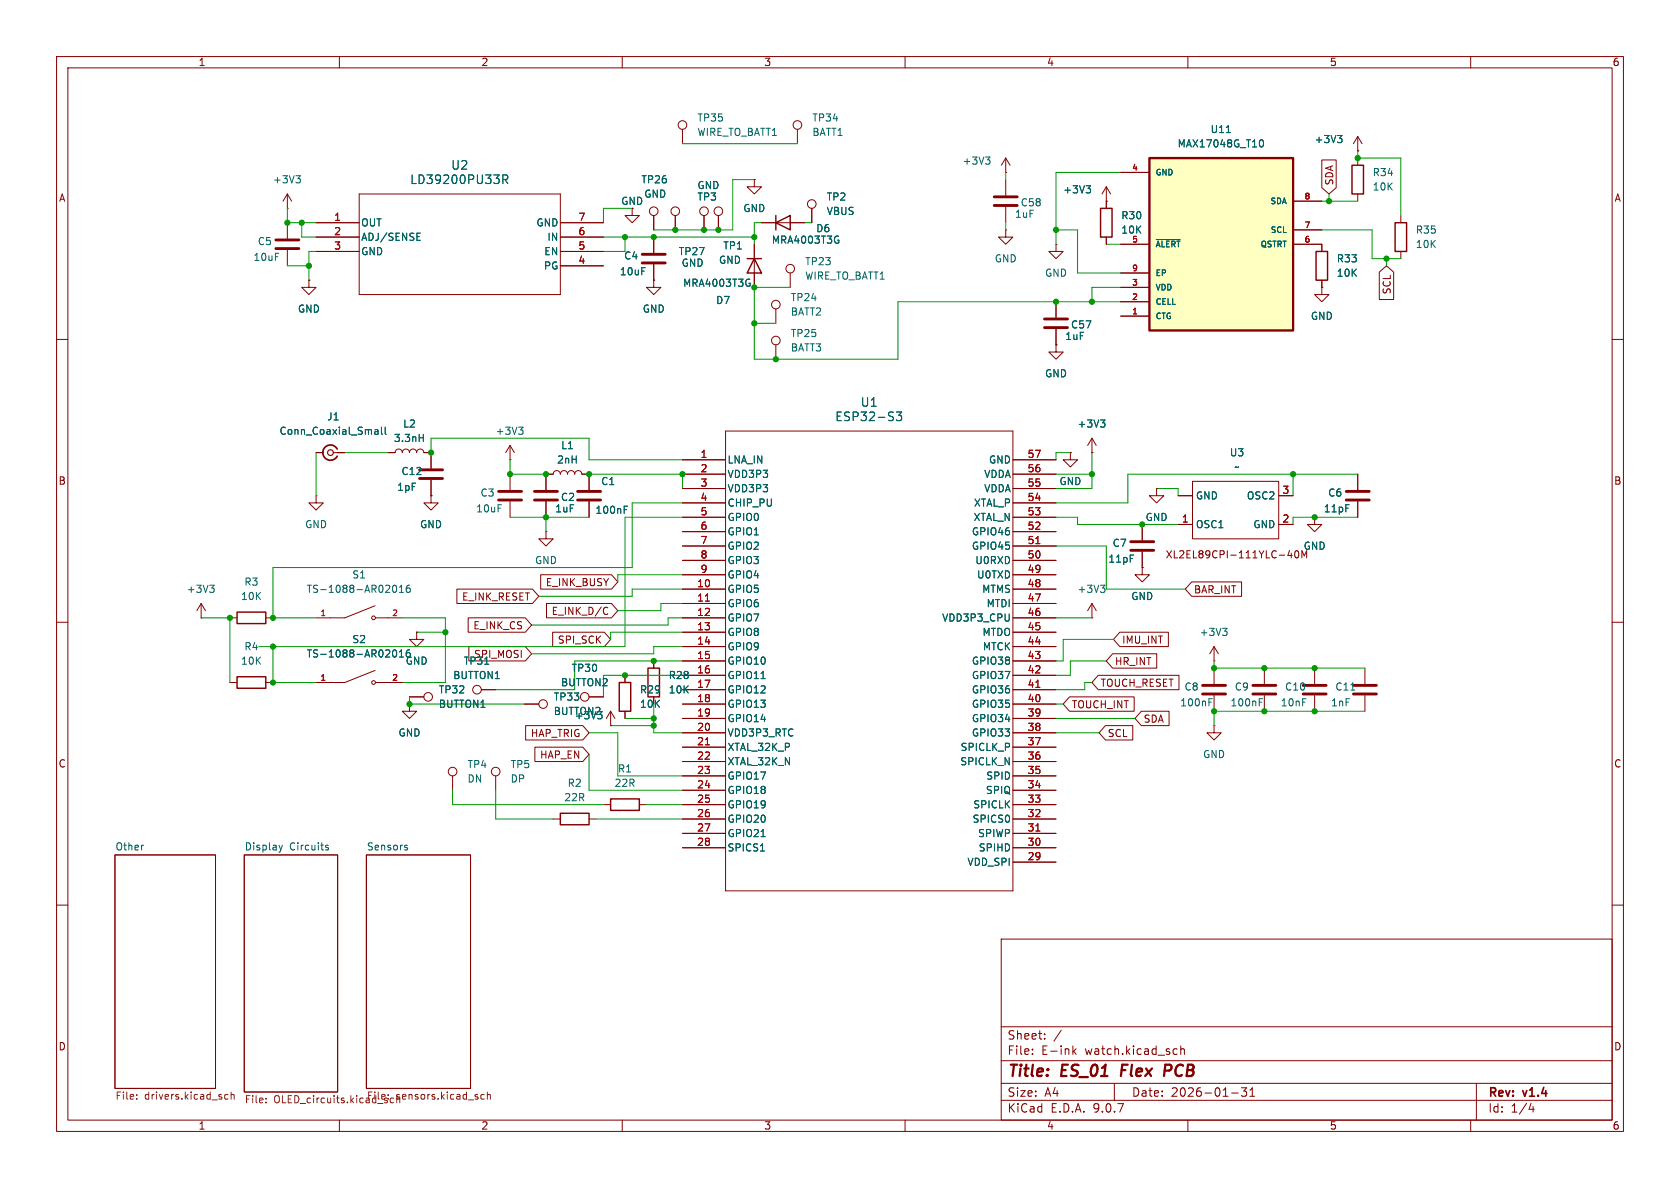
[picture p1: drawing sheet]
<svg xmlns="http://www.w3.org/2000/svg" width="297mm" height="210mm" viewBox="0 0 297 210" stroke-linecap="round" stroke-linejoin="round" font-family="sans-serif">
<g fill="none" stroke="#840000" stroke-width=".18">
<path d="M10 10h277v190h-277zM12 12h273v186h-273zM60 10v2M110 10v2M160 10v2M210 10v2M260 10v2M134.6 39.4h7.6M195.6 35.6h.1M195.6 33l-.8 1.3M195.6 33l.7 1.3M195.6 33v3.8"/>
<path d="M139.7 48.3v2.5M195.6 41.9v1.3M233.7 50.8v1.3h1.2l-1.2 1.2-1.3-1.2h1.3M233.7 50.8h.1M10 60h2M137.2 61v2.5M285 60h2M201.9 92.7v2.8M201.9 97.5v2.8M10 110h2M214.6 118.1v2.8M223.5 118.1v2.8"/>
<path d="M285 110h2M72.4 124.5v1.2h1.3l-1.3 1.3-1.3-1.3h1.3M72.4 124.5h.1M72.4 123.2h2.5M214.6 128.3v1.2h1.3l-1.3 1.3-1.2-1.3h1.2M214.6 128.3h.1M214.6 122.9v2.8M223.5 122.9v2.8M20.3 151.1h17.8v41.3h-17.8zM43.2 151.1h16.5v41.9h-16.5zM64.8 151.1h18.4v41.3h-18.4zM10 160h2"/>
<path d="M177 166h108v32h-108zM285 160h2M60 198v2M110 198v2M160 198v2M177 194.5h108M177 191.5h108M177 187.5h108M177 181.5h108M182.5 186.3v.1M182.5 185.5v.1M184.7 183.6v.1"/>
<path d="M184.7 182.8v.1M187.6 182.1l-1.3 2M189.7 184.9v1.5M189.8 185.8l.4 .6M190.2 185.4l-.5 .6M197 191.5v3M207.7 185.4l.4 .1M208.1 186.3l-.4 .1M208.7 185.5l.3-.1 .3 .1 .1 .9M208.7 184.9v1.5M210 198v2M217.7 193.2h1.2"/>
<path d="M219.5 192.3h.9l-.5 .6 .4 .1v.7l-.2 .1h-.4l-.2-.1M221 193.8h.8M221 192.7l.4-.4v1.5M260 198v2M261 191.5v6.5M270.7 195l-.4 1.1h.9M271 195.6v1"/>
<circle cx="139.7" cy="47.5" r=".76"/>
<circle cx="137.2" cy="60.2" r=".76"/>
<circle cx="75.7" cy="123.2" r=".76"/>
</g>
<path d="M198.4 188.2l-.2 2M206.8 188.2h-.8l-.2 2M206.9 189.2l-1 .1" fill="none" stroke="#840000" stroke-width=".4"/>
<g fill="none" stroke="#006464" stroke-width=".18">
<path d="M192 32.8h.8l-.4 .5M192.6 33.3l.2 .3v.3l-.2 .2M148.1 42.5h.2v.4l-.2 .1M148.1 41.7l.1 .1M213.7 124.1h.4M213.7 123.5h.6M222.6 124.1h.4M222.6 123.5h.6M25.3 149.4h.1M49.3 149.4l.3 .9M49.6 150.3l-.1 .3M49.9 149.4l-.3 .9"/>
<path d="M57.6 149.8l.4 .1 .1 .2-.2 .2-.3-.1M57.6 149.5h.4M71.7 149.8l.3 .1 .1 .2-.2 .2h-.3M71.7 149.4l.3 .1"/>
</g>
<g fill="none" stroke="#725600" stroke-width=".18">
<path d="M24.2 194.2v.1M24.2 193.5v.1M40.3 193.5h-.3l-.3 .2 .1 .6h.5M40.9 193.6l.1-.1h.3l.1 .8M40.9 193v1.3M47 194.8v.1M47 194.2v.1M68.6 194.2v.1M68.6 193.5v.1M69.5 194.1l-.4 .1-.1 .1v.5l.5 .1M85 194.1l.3 .2h.3M85.6 193.5h-.3l-.3 .2"/>
<path d="M86.2 193.6l.1-.1h.3l.1 .8M86.2 193v1.3"/>
</g>
<path d="M199.9 95.8h4.1M199.9 97.3h4.1M212.6 121.2h4.1M212.6 122.7h4.1M221.5 121.2h4.1M221.5 122.7h4.1" fill="none" stroke="#840000" stroke-width=".51"/>
<path d="M137.2 39.4l2.5-1.3v2.5zM137.2 38.1v2.5M194.6 36.8h2v5.1h-2z" fill="none" stroke="#840000" stroke-width=".25"/>
<path d="M203.2 27.9h25.4v30.5h-25.4z" fill="#ffffc2"/>
<path d="M203.2 27.9h25.4v30.5h-25.4z" fill="none" stroke="#840000" stroke-width=".41"/>
<g fill="none" stroke="#840000" stroke-width=".18">
<path d="M50.8 36.8h.1M50.8 34.3l-.8 1.3M50.8 34.3l.8 1.3M50.8 34.3v2.5M50.8 39.4v2.8M55.9 39.4h7.6M63.5 34.3h35.6v17.8h-35.6zM99.1 39.4h7.6M111.8 36.8v1.3h1.2l-1.2 1.3-1.3-1.3h1.3M115.6 38.1v2.5M119.4 38.1v2.5M120.6 22.9v2.5"/>
<path d="M124.5 38.1v2.5M127 38.1v2.5M133.3 31.8v1.2h1.3l-1.3 1.3-1.2-1.3h1.2M133.3 31.8h.1M134.6 39.4h2.6M139.7 39.4h2.5M141 22.9v2.5M143.5 36.8v2.6M177.8 30.5h.1M177.8 27.9v2.6M177.8 31.8v2.7M177.8 36.6v2.8"/>
<path d="M177.8 27.9l-.8 1.3M177.8 27.9l.8 1.3M195.6 35.6h.1M195.6 35.6v1.2M198.1 30.5h5.1M228.6 35.6h5.1M233.7 28.3h2.5v4.9l-1.3 1.1-1.2-1.1zM240 26.7h.1M240 24.1l-.7 1.3M240 24.1l.8 1.3M240 24.1v2.6M240 27.9v1.3"/>
<path d="M240 34.3v1.3M247.6 38.1v1.3M50.8 44.2v2.8M54.6 49.5v1.3h1.3l-1.3 1.3-1.3-1.3h1.3M54.6 49.5h.1M55.9 41.9h7.6M55.9 44.5h7.6M99.1 41.9h7.6M99.1 44.5h7.6M99.1 47h7.6M115.6 49.5v1.3h1.2l-1.2 1.3-1.3-1.3h1.3M115.6 49.5h.1"/>
<path d="M115.6 41.9v2.8M115.6 46.7v2.8M133.3 43.2v7.6M137.2 54.6v2.6M177.8 40.6v1.3h1.3l-1.3 1.3-1.3-1.3h1.3M177.8 40.6h.1M186.7 43.2v1.3h1.3l-1.3 1.2-1.3-1.2h1.3M186.7 43.2h.1M186.7 53.3v2.8M186.7 58.2v2.8M195.6 41.9v1.3M198.1 43.2h5.1"/>
<path d="M198.1 55.9h5.1M198.1 53.3h5.1M198.1 50.8h5.1M198.1 48.3h5.1M228.6 43.2h5.1v1.3M228.6 40.6h5.1M233.7 50.8h.1M233.7 49.5v1.3M243.8 48.1l1.3-1.1 1.3 1.1v4.8h-2.6zM247.6 44.5v1.2M90.2 78.7l-.8 1.3M90.2 78.7l.7 1.3"/>
<path d="M90.2 78.7v2.6M128.3 76.2h50.8v81.3h-50.8zM186.7 61v1.2h1.3l-1.3 1.3-1.3-1.3h1.3M186.7 61h.1M193 77.5l-.7 1.2M193 77.5l.8 1.2M193 77.5v2.5M55.9 87.6v1.3h1.2l-1.2 1.3-1.3-1.3h1.3M55.9 87.6h.1M55.9 80h1.2M58.9 80h2.1M68.6 80h1.2a.64 .64 0 0 1 .7-.6 .64 .64 0 0 1 .6 .6 .64 .64 0 0 1 .7-.6 .64 .64 0 0 1 .6 .6 .64 .64 0 0 1 .6-.6 .64 .64 0 0 1 .7 .6 .64 .64 0 0 1 .6-.6 .64 .64 0 0 1 .6 .6h1.3v2.8"/>
<path d="M76.2 87.6v1.3h1.3l-1.3 1.3-1.3-1.3h1.3M76.2 87.6h.1M76.2 84.8v2.8M90.2 81.3h.1M90.2 83.8v2.8M90.2 88.6v2.8M96.5 94v1.3h1.3l-1.3 1.2-1.3-1.2h1.3M96.5 94h.1M96.5 86.6v-2.8h1.3a.64 .64 0 0 1 .6-.6 .64 .64 0 0 1 .7 .6 .64 .64 0 0 1 .6-.6 .64 .64 0 0 1 .6 .6 .64 .64 0 0 1 .7-.6 .64 .64 0 0 1 .6 .6 .64 .64 0 0 1 .6-.6 .64 .64 0 0 1 .7 .6h1.2v2.8M96.5 88.6v2.8M104.1 88.6v2.8M120.6 81.3h7.7"/>
<path d="M120.6 83.8h7.7M120.6 86.4h7.7M120.6 88.9h7.7M120.6 91.4h7.7M120.6 94h7.7M120.6 96.5h7.7M120.6 99.1h7.7M179.1 81.3h7.6M179.1 83.8h7.6M179.1 86.4h7.6M179.1 88.9h7.6M179.1 91.4h7.6"/>
<path d="M179.1 94h7.6M179.1 96.5h7.6M179.1 99.1h7.6M189.2 80v1.3h1.3l-1.3 1.3-1.2-1.3h1.2M189.2 80h.1M193 80h.1M201.9 92.7v2.8M201.9 97.5v2.8M204.5 86.4v1.2h1.2l-1.2 1.3-1.3-1.3h1.3M204.5 86.4h.1M208.3 87.6h2.5M208.3 92.7h2.5"/>
<path d="M210.8 85.1h15.3v10.2h-15.3zM226.1 87.6h2.5M226.1 92.7h2.5M228 97.3l-.3 .9h.8M228.3 97.8v.8M229.1 97.4h.1a.68 .68 0 0 1 .4 .6 .68 .68 0 0 1-.4 .6 .84 .84 0 0 1-.1-1.2zM230.2 98.6v-1.2l.4 .9 .4-.9v1.2M232.4 91.4v1.3h1.3l-1.3 1.3-1.3-1.3h1.3M232.4 91.4h.1M240 83.8v2.8M240 88.6v2.8M35.6 109.2h.1"/>
<path d="M35.6 106.7l-.8 1.3M35.6 106.7l.7 1.3M35.6 106.7v2.5M40.6 109.2h1.3M47 109.2h1.3M66.3 107.1l-5.3 2.1h-5.1M66.3 118.5l-5.3 2.2h-5.1M66.4 109.2h4.7M73.7 111.8v1.2h1.2l-1.2 1.3-1.3-1.3h1.3M73.7 111.8h.1M80.8 104.1h13.3l1.1 1.3-1.1 1.3h-13.3zM82.8 109.2h10.1l1.1 1.3-1.1 1.3h-10.1z"/>
<path d="M82.9 114.3h10l1.1 1.3-1.1 1.2h-10zM95.6 101.6h12.5l1.1 1.3-1.1 1.2h-12.5zM96.6 106.7h11.5l1.1 1.3-1.1 1.2h-11.5zM97.7 111.8h9.1l1.1 1.2-1.1 1.3h-9.1zM107.1 107.4l.3 .1M107.4 108.5l-.3 .1M110.5 119.4v1.3M115.6 116.8v1.3M120.6 109.2h7.7M120.6 101.6h7.7M120.6 104.1h7.7M120.6 106.7h7.7"/>
<path d="M120.6 111.8h7.7M120.6 114.3h7.7M120.6 116.8h7.7M120.6 119.4h7.7M179.1 109.2h7.6M179.1 101.6h7.6M179.1 104.1h7.6M179.1 106.7h7.6M179.1 111.8h7.6M179.1 114.3h7.6M179.1 116.8h7.6M179.1 119.4h7.6"/>
<path d="M193 109.2h.1M193 106.7v2.5M193 106.7l-.7 1.3M193 106.7l.8 1.3M194.2 119.4h14.2v2.5h-14.2l-1.2-1.2zM196.7 115.6h7.8v2.5h-7.8l-1.1-1.3zM198 111.8h8.6v2.5h-8.6l-1.2-1.3zM201.9 100.3v1.3h1.3l-1.3 1.3-1.2-1.3h1.2M201.9 100.3h.1M210.7 102.9h8.8v2.5h-8.8l-1.2-1.3zM214.6 116.8h.1M214.6 114.3l-.7 1.3"/>
<path d="M214.6 114.3l.8 1.3M214.6 114.3v2.5M232.4 118.1v2.8M241.3 118.1v2.8M40.6 120.7h1.3M47 120.7h1.3M66.4 120.7h4.7M72.4 124.5h.1M72.4 123.2h2.5M80 137.2v2.5M85.1 121.9h2.5M87.6 137.2v2.5"/>
<path d="M92.7 124.5h2.5M92.9 128.3h10.1l1.1 1.2-1.1 1.3h-10.1zM94.6 132.1h8.4l1.1 1.3-1.1 1.2h-8.4zM104.1 123.2h2.6M107.9 128.3h.1M107.9 125.7l-.7 1.3M107.9 125.7l.8 1.3M107.9 125.7v2.6M110.5 125.7v1.3M115.6 123.2v1.3M120.6 121.9h7.7M120.6 124.5h7.7"/>
<path d="M120.6 127h7.7M120.6 129.5h7.7M120.6 132.1h7.7M120.6 134.6h7.7M120.6 137.2h7.7M120.6 139.7h7.7M179.1 121.9h7.6M179.1 124.5h7.6M179.1 127h7.6M179.1 129.5h7.6M179.1 132.1h7.6M179.1 134.6h7.6"/>
<path d="M179.1 137.2h7.6M179.1 139.7h7.6M189.1 123.2h11.4v2.5h-11.4l-1.1-1.2zM195.4 128.3h4.9v2.5h-4.9l-1.1-1.3zM201.8 125.7h4.9v2.6h-4.9l-1.1-1.3zM232.4 122.9v2.8M241.3 122.9v2.8M97.8 144.8h1.3M104.1 144.8h1.3M106.7 142.2h1.2M113 142.2h1.3M120.6 142.2h7.7"/>
<path d="M120.6 144.8h7.7M120.6 147.3h7.7M120.6 149.9h7.7M179.1 142.2h7.6M179.1 144.8h7.6M179.1 147.3h7.6M179.1 149.9h7.6M179.1 152.4h7.6"/>
<circle cx="115.6" cy="37.3" r=".76"/>
<circle cx="119.4" cy="37.3" r=".76"/>
<circle cx="120.6" cy="22.1" r=".76"/>
<circle cx="124.5" cy="37.3" r=".76"/>
<circle cx="127" cy="37.3" r=".76"/>
<circle cx="141" cy="22.1" r=".76"/>
<circle cx="143.5" cy="36.1" r=".76"/>
<circle cx="137.2" cy="53.8" r=".76"/>
<circle cx="66" cy="109.2" r=".33"/>
<circle cx="66" cy="120.7" r=".33"/>
<circle cx="80" cy="136.4" r=".76"/>
<circle cx="84.3" cy="121.9" r=".76"/>
<circle cx="87.6" cy="136.4" r=".76"/>
<circle cx="96" cy="124.5" r=".76"/>
<circle cx="103.4" cy="123.2" r=".76"/>
</g>
<g fill="none" stroke="#006464" stroke-width=".18">
<path d="M52.3 31.1h.8l-.4 .4M52.9 31.5l.2 .3v.3l-.2 .2M88.9 31.7l.7-.1 .2-.2-.1-.3-.2-.2h-.6v1.5M89.3 31.7l.5 .7M174.2 27.8h.8l-.4 .4M174.8 28.2l.2 .3v.3l-.2 .2M192 32.8h.8l-.4 .5M192.6 33.3l.2 .3v.3l-.2 .2M216.8 23.4h.7M222.8 24.8l.1-.1a.68 .68 0 0 1 .5 .6 .68 .68 0 0 1-.5 .7l-.1-.1M236.5 23.9h.7l-.4 .5M237 24.4l.2 .3v.3l-.2 .2"/>
<path d="M73.7 41.8h.4M73.7 42.5h.6M73.7 41.2h.6M132.4 50.1h.2v.4l-.2 .1M132.4 49.3l.2 .1M148.1 42.5h.2v.4l-.2 .1M148.1 41.7l.1 .1M204.4 42.3h4.2M66.3 76h.5v.8M66.3 76.7h.5M66.8 76.2l-.5 .2M67.4 75.5v1.1l.2 .2"/>
<path d="M68.1 75.5v1.1l.2 .2M74.1 77.4h.7M74.8 76.8v1.2M91.7 75.5h.8l-.5 .5M92.2 76l.3 .2v.3l-.3 .3M158.5 72.8h.9l-.5 .6 .4 .2v.6l-.2 .2h-.4l-.2-.2M194.6 74.2h.7l-.4 .5M195.1 74.7l.2 .3v.3l-.2 .2M110.3 90.1h.5M110.3 89.5h.7M37.1 103.4h.8l-.5 .5M37.6 103.9l.3 .3v.3l-.3 .2"/>
<path d="M69.4 103.9l.1-.3 .2-.2a.68 .68 0 0 1 .4 .7 .68 .68 0 0 1-.4 .6l-.2-.1-.1-.4M69.4 115.4l.1-.4 .2-.1a.68 .68 0 0 1 .4 .6 .68 .68 0 0 1-.4 .6l-.2-.1-.1-.3M70.6 104.7h.7M70.6 103.8l.4-.4v1.3M70.6 115.2l.4-.3v1.2M70.6 116.1h.7M71.8 115.6l.3-.2h.2l.2 .2v.3M72.4 103.4l-.3 .1a.86 .86 0 0 0 0 1.2l.4-.1v-.4l-.2-.3h-.2l-.3 .3M72.4 114.9h-.3a.94 .94 0 0 0-.3 1M85.7 117.4h.7M134.6 120h.7M194.6 103.4h.7l-.4 .5"/>
<path d="M195.1 103.9l.2 .3v.3l-.2 .2M216.1 111.1h.8l-.4 .5M216.7 111.6l.2 .2v.3l-.2 .2M238.8 122h.7M134.4 150.4h.8M134.6 147.9h.7"/>
</g>
<g fill="none" stroke="#840000" stroke-width=".51">
<path d="M175.8 34.8h4M175.8 36.3h4M48.8 42.4h4M48.8 43.9h4M113.5 45h4.1M113.5 46.5h4.1M184.7 56.4h4M184.7 57.9h4M74.2 83.1h4M74.2 84.6h4M88.1 86.9h4.1M88.1 88.4h4.1"/>
<path d="M94.5 86.9h4.1M94.5 88.4h4.1M102.1 86.9h4.1M102.1 88.4h4.1M238 86.9h4.1M238 88.4h4.1M230.4 121.2h4M230.4 122.7h4M239.3 121.2h4M239.3 122.7h4"/>
</g>
<path d="M239 29.2h2v5.1h-2zM246.6 39.4h2.1v5.1h-2.1zM132.1 45.7h2.5M133.3 45.7l1.3 2.6h-2.5zM232.7 44.5h2v5h-2zM41.9 119.6h5.1v2.1h-5.1zM41.9 108.2h5.1v2h-5.1zM114.6 118.1h2v5.1h-2zM109.5 120.7h2v5h-2zM99.1 143.8h5v2h-5zM107.9 141.2h5.1v2.1h-5.1z" fill="none" stroke="#840000" stroke-width=".25"/>
<path d="M183.1 96.1h.7M124.7 106.3h.7M124.7 131.7h.7M183.1 121.5h.7M183.1 146.9h.7" fill="none" stroke="#a90000" stroke-width=".18"/>
<circle cx="58.4" cy="80" r=".51" fill="none" stroke="#840000" stroke-width=".2"/>
<path d="M59.6 79.4a1.35 1.35 0 0 0-2-.4 1.35 1.35 0 0 0 0 2.1 1.35 1.35 0 0 0 2-.5" fill="none" stroke="#840000" stroke-width=".3"/>
<g fill="none" stroke="#009600" stroke-width=".18">
<path d="M50.8 36.8v2.6h5.1M53.3 39.4v2.5h2.6M111.8 36.8h-5.1v2.6M120.6 25.4h20.4M133.3 31.8h-3.8v8.8h-13.9M134.6 39.4h-1.3v3.8M142.2 39.4h1.3M177.8 30.5v1.3M177.8 39.4v1.2M198.1 30.5h-11.4v12.7M233.7 35.6h6.3M234.9 34.3v1.3"/>
<path d="M240 26.7v1.2h7.6v10.2M50.8 47h3.8M55.9 44.5h-1.3v5M106.7 41.9h26.6M110.5 41.9v2.6h-3.8M133.3 57.2h3.9M139.7 50.8h-6.4v12.7h25.4v-10.2h39.4M186.7 40.6h3.8v7.7h7.6M195.6 43.2h2.5M198.1 50.8h-5.1v2.5M233.7 40.6h8.9v5.1h5M245.1 45.7v1.3"/>
<path d="M55.9 80v7.6M61 80h7.6M76.2 80v-2.5h27.9v3.8h16.5M90.2 91.4h13.9M90.2 81.3v2.5h6.3M96.5 91.4v2.6M104.1 83.8h16.5v2.6M120.6 88.9h-8.8v11.4h-63.5v8.9h7.6M120.6 91.4h-10.1v22.9h-64.8M186.7 96.5h8.9v7.6h13.9M186.7 91.4h3.8v1.3h17.8M186.7 83.8h6.3"/>
<path d="M189.2 80h-2.5v1.3M193 80v6.4h-6.3M204.5 86.4h3.8v1.2M228.6 83.8v3.8M240 91.4h-11.4v1.3M240 83.8h-40.6v5.1h-12.7M35.6 109.2h5v11.5M48.3 114.3v6.4h7.6M71.1 109.2h7.6v11.5h-7.6M73.7 111.8h5M120.6 119.4h-13.9v3.8M120.6 116.8h-19v5.1h-14"/>
<path d="M120.6 109.2h-2.5v1.3h-24.1M120.6 104.1h-8.8v1.3h-16.6M120.6 114.3h-5v1.3h-21.6M120.6 111.8h-12.7v1.2M120.6 101.6h-11.4v1.3M120.6 106.7h-3.8v1.3h-7.6M186.7 109.2h6.3M195.6 116.8h-6.4v2.6h-2.5M196.8 113h-8.8v3.8h-1.3M214.6 116.8v1.3h26.7M72.4 123.2v1.3h20.3M80 139.7v2.5h26.7"/>
<path d="M87.6 139.7v5.1h10.2M104.1 129.5h5.1v7.7h11.4M104.1 133.4v6.3h16.5M107.9 128.3h7.7M110.5 127h5.1M115.6 124.5v5h5M186.7 124.5h1.3M186.7 129.5h7.6M186.7 127h14M193 120.7h-1.2v1.2h-5.1M241.3 125.7h-26.7v2.6M105.4 144.8h15.2"/>
<path d="M114.3 142.2h6.3"/>
</g>
<g fill="#009600" stroke="#009600" stroke-width=".18">
<circle cx="245.1" cy="45.7" r=".46"/>
<circle cx="186.7" cy="40.6" r=".46"/>
<circle cx="240" cy="27.9" r=".46"/>
<circle cx="234.9" cy="35.6" r=".46"/>
<circle cx="201.9" cy="92.7" r=".46"/>
<circle cx="193" cy="83.8" r=".46"/>
<circle cx="232.4" cy="91.4" r=".46"/>
<circle cx="232.4" cy="118.1" r=".46"/>
<circle cx="223.5" cy="118.1" r=".46"/>
<circle cx="223.5" cy="125.7" r=".46"/>
<circle cx="214.6" cy="125.7" r=".46"/>
<circle cx="232.4" cy="125.7" r=".46"/>
<circle cx="214.6" cy="118.1" r=".46"/>
<circle cx="228.6" cy="83.8" r=".46"/>
<circle cx="133.3" cy="57.2" r=".46"/>
<circle cx="133.3" cy="41.9" r=".46"/>
<circle cx="137.2" cy="63.5" r=".46"/>
<circle cx="193" cy="53.3" r=".46"/>
<circle cx="186.7" cy="53.3" r=".46"/>
<circle cx="133.3" cy="50.8" r=".46"/>
<circle cx="127" cy="40.6" r=".46"/>
<circle cx="124.5" cy="40.6" r=".46"/>
<circle cx="90.2" cy="83.8" r=".46"/>
<circle cx="104.1" cy="83.8" r=".46"/>
<circle cx="96.5" cy="83.8" r=".46"/>
<circle cx="54.6" cy="47" r=".46"/>
<circle cx="50.8" cy="39.4" r=".46"/>
<circle cx="53.3" cy="39.4" r=".46"/>
<circle cx="76.2" cy="80" r=".46"/>
<circle cx="48.3" cy="114.3" r=".46"/>
<circle cx="72.4" cy="124.5" r=".46"/>
<circle cx="78.7" cy="111.8" r=".46"/>
<circle cx="40.6" cy="109.2" r=".46"/>
<circle cx="48.3" cy="109.2" r=".46"/>
<circle cx="120.6" cy="83.8" r=".46"/>
<circle cx="119.4" cy="40.6" r=".46"/>
<circle cx="115.6" cy="41.9" r=".46"/>
<circle cx="110.5" cy="41.9" r=".46"/>
<circle cx="115.6" cy="127" r=".46"/>
<circle cx="115.6" cy="128.3" r=".46"/>
<circle cx="115.6" cy="116.8" r=".46"/>
<circle cx="110.5" cy="119.4" r=".46"/>
<circle cx="48.3" cy="120.7" r=".46"/>
<circle cx="96.5" cy="91.4" r=".46"/>
</g>
<g font-size="2.8" fill="#840000">
<text x="178" y="190.9">Title:</text>
<text x="187.7" y="190.9">ES_01</text>
<text x="199" y="190.9">Flex</text>
<text x="207.4" y="190.9">PCB</text>
</g>
<g font-size="2.1" fill="#006464">
<text x="72.4" y="32.7">LD39200PU33R</text>
<text x="79.7" y="30.2">U2</text>
<text x="147.6" y="74.7">ESP32-S3</text>
<text x="152.1" y="72.1">U1</text>
</g>
<g font-size="2.1" fill="#840000">
<text x="178" y="184">Sheet:</text>
<text x="178" y="186.7">File:</text>
<text x="184.1" y="186.7">E-ink</text>
<text x="191.9" y="186.7">watch.kicad_sch</text>
<text x="178" y="196.9">KiCad</text>
<text x="178" y="194.1">Size:</text>
<text x="184.7" y="194.1">A4</text>
<text x="185.7" y="196.9">E.D.A.</text>
<text x="193.3" y="196.9">9.0.7</text>
<text x="200" y="194.1">Date:</text>
<text x="207" y="194.1">2026-01-31</text>
<text x="263" y="194.3">Rev:</text>
<text x="263" y="196.9">Id:</text>
<text x="267.1" y="196.9">1/4</text>
<text x="269.4" y="194.3">v1.4</text>
</g>
<g font-size="1.8" fill="#840000">
<text x="35" y="11.9">1</text>
<text x="85" y="11.9">2</text>
<text x="135" y="11.9">3</text>
<text x="185" y="11.9">4</text>
<text x="235" y="11.9">5</text>
<text x="285" y="11.9">6</text>
<text x="10.3" y="35.9">A</text>
<text x="235.9" y="32.9" transform="rotate(-90 235.9 32.9)">SDA</text>
<text x="285.3" y="35.9">A</text>
<text x="109.7" y="36.4">GND</text>
<text x="246.1" y="52.1" transform="rotate(-90 246.1 52.1)">SCL</text>
<text x="10.3" y="85.9">B</text>
<text x="285.3" y="85.9">B</text>
<text x="206" y="98.9">XL2EL89CPI-111YLC-40M</text>
<text x="81.6" y="106.4">E_INK_RESET</text>
<text x="96.4" y="103.8">E_INK_BUSY</text>
<text x="211" y="105.1">BAR_INT</text>
<text x="83.6" y="111.4">E_INK_CS</text>
<text x="97.4" y="108.9">E_INK_D/C</text>
<text x="98.5" y="114">SPI_SCK</text>
<text x="198.3" y="114">IMU_INT</text>
<text x="83.7" y="116.5">SPI_MOSI</text>
<text x="197" y="117.8">HR_INT</text>
<text x="189.4" y="125.4">TOUCH_INT</text>
<text x="194.5" y="121.6">TOUCH_RESET</text>
<text x="93.7" y="130.5">HAP_TRIG</text>
<text x="195.7" y="130.5">SCL</text>
<text x="202.1" y="128">SDA</text>
<text x="10.3" y="135.9">C</text>
<text x="95.4" y="134.3">HAP_EN</text>
<text x="285.3" y="135.9">C</text>
<text x="10.3" y="185.9">D</text>
<text x="285.3" y="185.9">D</text>
<text x="35" y="199.9">1</text>
<text x="85" y="199.9">2</text>
<text x="135" y="199.9">3</text>
<text x="185" y="199.9">4</text>
<text x="235" y="199.9">5</text>
<text x="285" y="199.9">6</text>
</g>
<g font-size="1.8" fill="#006464">
<text x="123.2" y="21.7">TP35</text>
<text x="143.5" y="21.7">TP34</text>
<text x="213.9" y="23.7">U11</text>
<text x="123.2" y="24.2">WIRE_TO_BATT1</text>
<text x="143.5" y="24.2">BATT1</text>
<text x="170.1" y="29.3">+3V3</text>
<text x="208.1" y="26.3">MAX17048G_T10</text>
<text x="232.3" y="25.5">+3V3</text>
<text x="48.2" y="32.6">+3V3</text>
<text x="113.3" y="32.6">TP26</text>
<text x="113.8" y="35.2">GND</text>
<text x="123.2" y="35.7">TP3</text>
<text x="123.2" y="33.6">GND</text>
<text x="146.1" y="35.7">TP2</text>
<text x="187.9" y="34.4">+3V3</text>
<text x="242.6" y="31.3">R34</text>
<text x="242.6" y="33.9">10K</text>
<text x="63.8" y="40.2">OUT</text>
<text x="94.7" y="40.2">GND</text>
<text x="131.3" y="37.7">GND</text>
<text x="144.2" y="41.2">D6</text>
<text x="146.1" y="38.2">VBUS</text>
<text x="179.3" y="38.7">1uF</text>
<text x="180.3" y="36.7">C58</text>
<text x="198.1" y="39">R30</text>
<text x="198.1" y="41.5">10K</text>
<text x="250.2" y="41.5">R35</text>
<text x="44.7" y="46.3">10uF</text>
<text x="45.5" y="43.5">C5</text>
<text x="63.8" y="42.8">ADJ/SENSE</text>
<text x="63.8" y="45.3">GND</text>
<text x="96.1" y="47.9">PG</text>
<text x="96.1" y="45.3">EN</text>
<text x="96.7" y="42.8">IN</text>
<text x="110.2" y="46.1">C4</text>
<text x="119.9" y="45.3">TP27</text>
<text x="120.4" y="47.3">GND</text>
<text x="127" y="46.8">GND</text>
<text x="127.8" y="44.3">TP1</text>
<text x="136.3" y="43.3">MRA4003T3G</text>
<text x="142.2" y="47.1">TP23</text>
<text x="175.8" y="46.6">GND</text>
<text x="236.2" y="46.6">R33</text>
<text x="250.2" y="44">10K</text>
<text x="109.5" y="48.9">10uF</text>
<text x="120.7" y="50.9">MRA4003T3G</text>
<text x="126.5" y="53.9">D7</text>
<text x="139.7" y="53.4">TP24</text>
<text x="142.2" y="49.6">WIRE_TO_BATT1</text>
<text x="184.7" y="49.1">GND</text>
<text x="236.2" y="49.1">10K</text>
<text x="52.6" y="55.5">GND</text>
<text x="113.5" y="55.5">GND</text>
<text x="139.7" y="56">BATT2</text>
<text x="139.7" y="59.8">TP25</text>
<text x="189.2" y="58.3">C57</text>
<text x="231.6" y="56.7">GND</text>
<text x="139.7" y="62.3">BATT3</text>
<text x="188.2" y="60.3">1uF</text>
<text x="184.7" y="66.9">GND</text>
<text x="49.3" y="77.1">Conn_Coaxial_Small</text>
<text x="57.7" y="74.5">J1</text>
<text x="71.2" y="75.8">L2</text>
<text x="87.5" y="77.1">+3V3</text>
<text x="190.4" y="75.8">+3V3</text>
<text x="69.5" y="78.3">3.3nH</text>
<text x="98.4" y="82.1">2nH</text>
<text x="99.1" y="79.6">L1</text>
<text x="128.5" y="82.1">LNA_IN</text>
<text x="174.7" y="82.1">GND</text>
<text x="217.3" y="80.9">U3</text>
<text x="218.1" y="83.4">~</text>
<text x="70.1" y="87">1pF</text>
<text x="70.9" y="84.2">C12</text>
<text x="84.8" y="88">C3</text>
<text x="99.1" y="88.7">C2</text>
<text x="106.2" y="86">C1</text>
<text x="128.5" y="84.7">VDD3P3</text>
<text x="128.5" y="87.2">VDD3P3</text>
<text x="128.5" y="89.8">CHIP_PU</text>
<text x="172.1" y="89.8">XTAL_P</text>
<text x="173.9" y="84.7">VDDA</text>
<text x="173.9" y="87.2">VDDA</text>
<text x="187.2" y="86">GND</text>
<text x="211.3" y="88.5">GND</text>
<text x="220.3" y="88.5">OSC2</text>
<text x="234.7" y="88">C6</text>
<text x="53.8" y="93.6">GND</text>
<text x="74.2" y="93.6">GND</text>
<text x="84.1" y="90.8">10uF</text>
<text x="98.1" y="90.8">1uF</text>
<text x="105.2" y="91">100nF</text>
<text x="128.5" y="92.3">GPIO0</text>
<text x="128.5" y="94.8">GPIO1</text>
<text x="171.7" y="94.8">GPIO46</text>
<text x="172" y="92.3">XTAL_N</text>
<text x="202.4" y="92.3">GND</text>
<text x="211.3" y="93.6">OSC1</text>
<text x="221.5" y="93.6">GND</text>
<text x="233.9" y="90.8">11pF</text>
<text x="94.5" y="99.9">GND</text>
<text x="128.5" y="97.4">GPIO2</text>
<text x="128.5" y="99.9">GPIO3</text>
<text x="171.7" y="97.4">GPIO45</text>
<text x="172.3" y="99.9">U0RXD</text>
<text x="195.8" y="99.7">11pF</text>
<text x="196.6" y="96.9">C7</text>
<text x="230.4" y="97.4">GND</text>
<text x="32.9" y="105">+3V3</text>
<text x="42.5" y="106.3">10K</text>
<text x="43.1" y="103.7">R3</text>
<text x="54.1" y="105">TS-1088-AR02016</text>
<text x="62.2" y="102.5">S1</text>
<text x="128.5" y="102.5">GPIO4</text>
<text x="128.5" y="105">GPIO5</text>
<text x="128.5" y="107.5">GPIO6</text>
<text x="172.6" y="102.5">U0TXD</text>
<text x="173.5" y="105">MTMS</text>
<text x="174.3" y="107.5">MTDI</text>
<text x="190.4" y="105">+3V3</text>
<text x="199.9" y="106.3">GND</text>
<text x="62.2" y="113.9">S2</text>
<text x="128.5" y="110.1">GPIO7</text>
<text x="128.5" y="112.6">GPIO8</text>
<text x="166.5" y="110.1">VDD3P3_CPU</text>
<text x="173.6" y="112.6">MTDO</text>
<text x="212" y="112.6">+3V3</text>
<text x="42.5" y="117.7">10K</text>
<text x="43.1" y="115.2">R4</text>
<text x="54.1" y="116.4">TS-1088-AR02016</text>
<text x="71.6" y="117.7">GND</text>
<text x="81.9" y="117.7">TP31</text>
<text x="100.9" y="119">TP30</text>
<text x="128.5" y="115.2">GPIO9</text>
<text x="128.5" y="117.7">GPIO10</text>
<text x="171.7" y="117.7">GPIO38</text>
<text x="173.7" y="115.2">MTCK</text>
<text x="77.5" y="122.8">TP32</text>
<text x="77.5" y="125.3">BUTTON1</text>
<text x="80" y="120.2">BUTTON1</text>
<text x="97.8" y="124.1">TP33</text>
<text x="99.1" y="121.5">BUTTON2</text>
<text x="113" y="122.8">R29</text>
<text x="113" y="125.3">10K</text>
<text x="118.1" y="120.2">R28</text>
<text x="118.1" y="122.8">10K</text>
<text x="128.5" y="120.2">GPIO11</text>
<text x="128.5" y="122.8">GPIO12</text>
<text x="128.5" y="125.3">GPIO13</text>
<text x="171.7" y="120.2">GPIO37</text>
<text x="171.7" y="122.8">GPIO36</text>
<text x="171.7" y="125.3">GPIO35</text>
<text x="208.5" y="125.1">100nF</text>
<text x="209.3" y="122.3">C8</text>
<text x="217.4" y="125.1">100nF</text>
<text x="218.2" y="122.3">C9</text>
<text x="226.3" y="125.1">10nF</text>
<text x="227.1" y="122.3">C10</text>
<text x="235.2" y="125.1">1nF</text>
<text x="236" y="122.3">C11</text>
<text x="70.4" y="130.4">GND</text>
<text x="97.8" y="126.6">BUTTON2</text>
<text x="101.5" y="127.4">+3V3</text>
<text x="128.5" y="127.9">GPIO14</text>
<text x="128.5" y="130.4">VDD3P3_RTC</text>
<text x="171.7" y="127.9">GPIO34</text>
<text x="171.7" y="130.4">GPIO33</text>
<text x="82.6" y="136">TP4</text>
<text x="90.2" y="136">TP5</text>
<text x="109.1" y="136.8">R1</text>
<text x="128.5" y="132.9">XTAL_32K_P</text>
<text x="128.5" y="135.5">XTAL_32K_N</text>
<text x="169.7" y="135.5">SPICLK_N</text>
<text x="169.7" y="132.9">SPICLK_P</text>
<text x="212.6" y="134.2">GND</text>
<text x="82.6" y="138.5">DN</text>
<text x="90.2" y="138.5">DP</text>
<text x="99.7" y="141.8">22R</text>
<text x="100.3" y="139.3">R2</text>
<text x="108.5" y="139.3">22R</text>
<text x="128.5" y="138">GPIO17</text>
<text x="128.5" y="140.6">GPIO18</text>
<text x="128.5" y="143.1">GPIO19</text>
<text x="172" y="143.1">SPICLK</text>
<text x="174.2" y="140.6">SPIQ</text>
<text x="174.3" y="138">SPID</text>
<text x="128.5" y="145.6">GPIO20</text>
<text x="128.5" y="148.2">GPIO21</text>
<text x="171.8" y="145.6">SPICS0</text>
<text x="172.8" y="148.2">SPIWP</text>
<text x="20.3" y="150.4">Other</text>
<text x="43.2" y="150.4">Display</text>
<text x="51.2" y="150.4">Circuits</text>
<text x="64.8" y="150.4">Sensors</text>
<text x="128.5" y="150.7">SPICS1</text>
<text x="170.9" y="153.3">VDD_SPI</text>
<text x="172.9" y="150.7">SPIHD</text>
</g>
<g font-size="1.8" fill="#a90000">
<text x="59" y="39.1">1</text>
<text x="59" y="41.7">2</text>
<text x="102.2" y="39.1">7</text>
<text x="102.2" y="41.7">6</text>
<text x="59" y="44.2">3</text>
<text x="102.2" y="44.2">5</text>
<text x="102.2" y="46.7">4</text>
<text x="123.8" y="81">1</text>
<text x="123.8" y="83.6">2</text>
<text x="181.6" y="81">57</text>
<text x="181.6" y="83.6">56</text>
<text x="123.8" y="86.1">3</text>
<text x="123.8" y="88.6">4</text>
<text x="181.6" y="86.1">55</text>
<text x="181.6" y="88.6">54</text>
<text x="226.6" y="87.4">3</text>
<text x="123.8" y="91.2">5</text>
<text x="123.8" y="93.7">6</text>
<text x="181.6" y="91.2">53</text>
<text x="181.6" y="93.7">52</text>
<text x="208.8" y="92.5">1</text>
<text x="226.6" y="92.5">2</text>
<text x="123.8" y="96.3">7</text>
<text x="123.8" y="98.8">8</text>
<text x="123.8" y="101.3">9</text>
<text x="181.6" y="96.3">51</text>
<text x="181.6" y="98.8">50</text>
<text x="181.6" y="101.3">49</text>
<text x="123.1" y="103.9">10</text>
<text x="123.1" y="106.4">11</text>
<text x="181.6" y="103.9">48</text>
<text x="181.6" y="106.4">47</text>
<text x="123.1" y="109">12</text>
<text x="123.1" y="111.5">13</text>
<text x="181.6" y="109">46</text>
<text x="181.6" y="111.5">45</text>
<text x="123.1" y="114">14</text>
<text x="123.1" y="116.6">15</text>
<text x="123.1" y="119.1">16</text>
<text x="181.6" y="114">44</text>
<text x="181.6" y="116.6">43</text>
<text x="181.6" y="119.1">42</text>
<text x="123.1" y="121.7">17</text>
<text x="123.1" y="124.2">18</text>
<text x="181.6" y="121.7">41</text>
<text x="181.6" y="124.2">40</text>
<text x="123.1" y="126.7">19</text>
<text x="123.1" y="129.3">20</text>
<text x="123.1" y="131.8">21</text>
<text x="181.6" y="126.7">39</text>
<text x="181.6" y="129.3">38</text>
<text x="181.6" y="131.8">37</text>
<text x="123.1" y="134.4">22</text>
<text x="123.1" y="136.9">23</text>
<text x="181.6" y="134.4">36</text>
<text x="181.6" y="136.9">35</text>
<text x="123.1" y="139.4">24</text>
<text x="123.1" y="142">25</text>
<text x="181.6" y="139.4">34</text>
<text x="181.6" y="142">33</text>
<text x="123.1" y="144.5">26</text>
<text x="123.1" y="147.1">27</text>
<text x="123.1" y="149.6">28</text>
<text x="181.6" y="144.5">32</text>
<text x="181.6" y="147.1">31</text>
<text x="181.6" y="149.6">30</text>
<text x="181.6" y="152.1">29</text>
</g>
<g font-size="1.8" fill="#725600">
<text x="20.3" y="194.7">File:</text>
<text x="25.5" y="194.7">drivers.kicad_sch</text>
<text x="43.2" y="195.4">File:</text>
<text x="48.4" y="195.4">OLED_circuits.kicad_sch</text>
<text x="64.8" y="194.7">File:</text>
<text x="70" y="194.7">sensors.kicad_sch</text>
</g>
<g font-size="1.4" fill="#a90000">
<text x="200" y="30.2">4</text>
<text x="230.5" y="35.3">8</text>
<text x="230.5" y="40.4">7</text>
<text x="200" y="42.9">5</text>
<text x="230.5" y="42.9">6</text>
<text x="200" y="53.1">2</text>
<text x="200" y="50.5">3</text>
<text x="200" y="48">9</text>
<text x="200" y="55.6">1</text>
<text x="56.5" y="109">1</text>
<text x="69.2" y="109">2</text>
<text x="56.5" y="120.4">1</text>
<text x="69.2" y="120.4">2</text>
</g>
<g font-size="1.4" fill="#006464">
<text x="204.2" y="31.2">GND</text>
<text x="224.5" y="36.3">SDA</text>
<text x="224.5" y="41.4">SCL</text>
<text x="204.2" y="43.9">~{ALERT}</text>
<text x="222.7" y="43.9">QSTRT</text>
<text x="204.2" y="51.5">VDD</text>
<text x="204.2" y="49">EP</text>
<text x="204.2" y="56.6">CTG</text>
<text x="204.2" y="54.1">CELL</text>
</g>
</svg>
